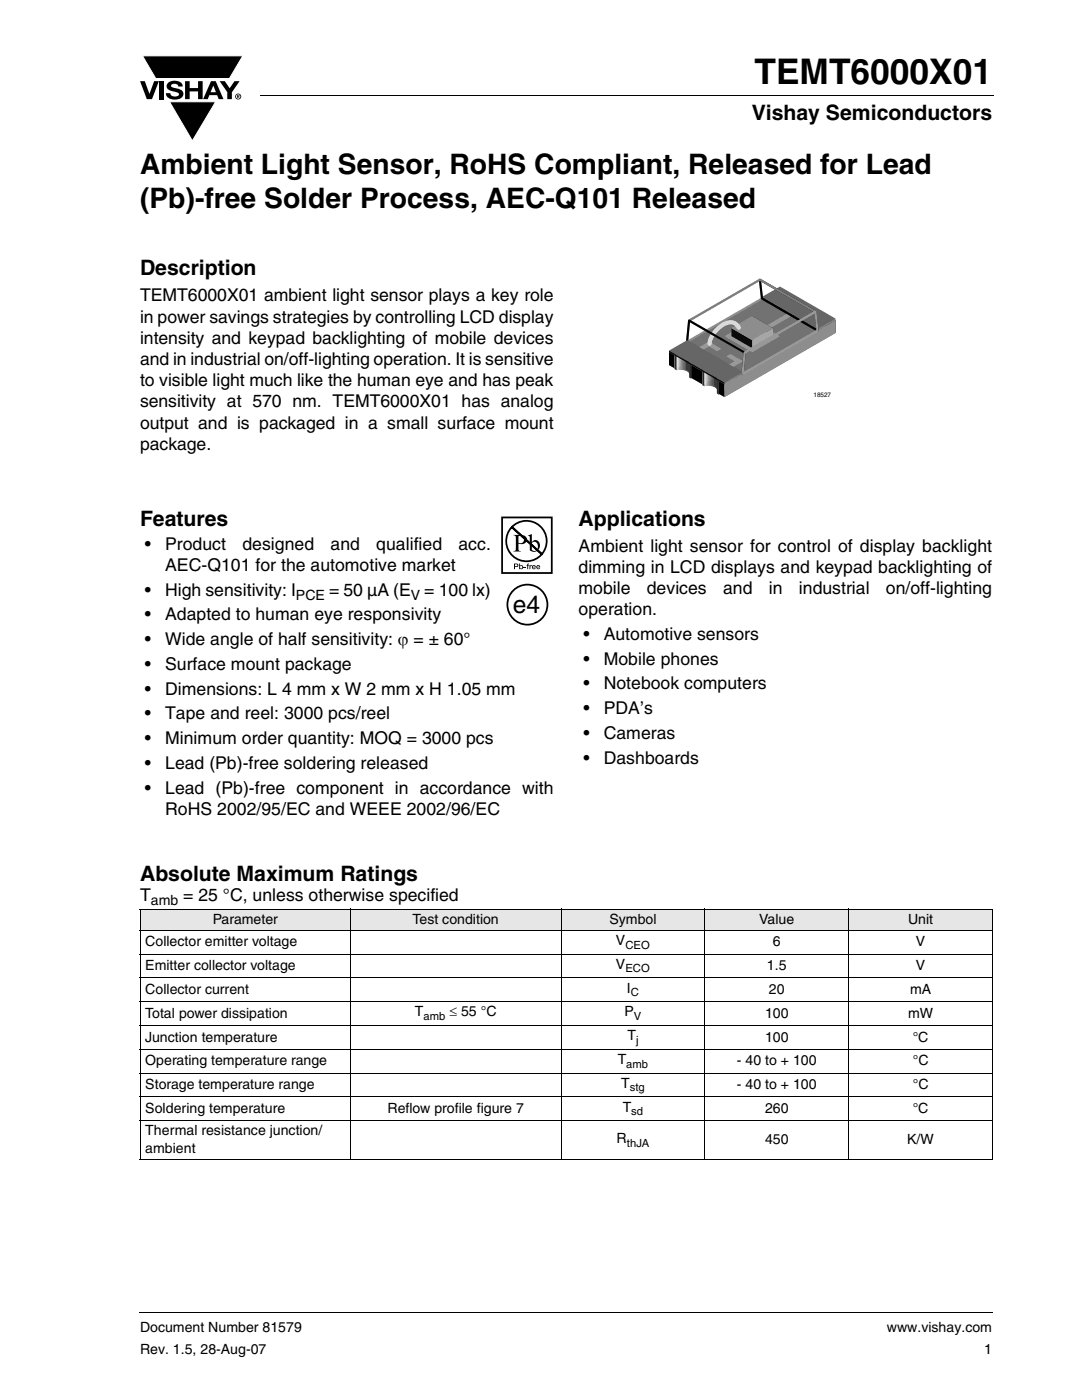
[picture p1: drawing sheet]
<svg xmlns="http://www.w3.org/2000/svg" width="216mm" height="279mm" viewBox="0 0 216 279" stroke-linecap="round" stroke-linejoin="round" font-family="sans-serif">
<g fill="#000">
<path d="M27.9 16.2h1l.9 2.5 1-2.5h.9l-1.4 3.6h-1zM28.4 11.1h20.1l-2.7 4.6h-14.7zM31.9 16.2h.9v3.6h-.9zM33.6 16.5a2.1 2.1 0 0 1 2.8 .3l.1 .5h-.9a.79 .79 0 0 0-.7-.6 .79 .79 0 0 0-.8 .4l.3 .3 1 .3a1.08 1.08 0 0 1 1.2 1 1.08 1.08 0 0 1-1.1 1.1 1.73 1.73 0 0 1-2.4-1.2h.9a.96 .96 0 0 0 .8 .7 .96 .96 0 0 0 .9-.5 1.31 1.31 0 0 0-1.2-.6 1.03 1.03 0 0 1-1.1-.5 1.03 1.03 0 0 1 .2-1.2zM36.9 16.2h.9v1.4h1.7v-1.4h.9v3.6h-.9v-1.6h-1.7v1.6h-.9zM43.8 16.2h1.1l.9 1.4 1-1.4h1l-1.5 2.2v1.4h-.9v-1.4zM51.9 18.9v.2zM33.8 20.3h9.2l-4.6 7.8zM27.9 261.9v.2z"/>
<path d="M42.6 17.1l-.6 1.3h1.1zM42.1 16.2h.9l1.6 3.6h-1l-.3-.8h-1.5l-.3 .8h-1z"/>
<path d="M47.4 19v.2h.2v-.1zM47.3 18.9l.4 .1 .1 .1-.2 .2 .2 .3-.3-.3-.1 .3h-.1zM47.1 19.3a.46 .46 0 0 0 .9 0 .46 .46 0 0 0-.9 0zM46.9 19.3a.6 .6 0 0 1 1.2 0 .6 .6 0 0 1-1.2 0z"/>
</g>
<path d="M28.4 11.1h20.1l-2.7 4.6h-14.7zM33.8 20.3h9.2l-4.6 7.8z" fill="none" stroke="#fff" stroke-width=".2"/>
<path d="M51.9 19h146.4M27.9 262h170.1" fill="none" stroke="#000" stroke-width=".2"/>
<g fill="#fff">
<path d="M116.5 41h81v60h-81z"/>
<path d="M133.5 55.6h33.2v23.8h-33.2z"/>
</g>
<path d="M159.1 59.3l.8 .5v2.9l-.8-.5z" fill="#303030"/>
<path d="M155.8 64.1l3.3-1.9 .8 .5a1.09 1.09 0 0 0 1.2 1.5l1.3-.1 .9 .5-3.4 1.9z" fill="#b9b9b9"/>
<path d="M159.8 62.5v.6z" fill="#888"/>
<path d="M159.8 62.5v.6z" fill="#8f8f8f"/>
<path d="M159.8 62.5v.6z" fill="#969696"/>
<path d="M159.8 62.5v.5z" fill="#9e9e9e"/>
<path d="M159.8 62.5v.5z" fill="#a5a5a5"/>
<path d="M159.8 62.5v.4z" fill="#acacac"/>
<path d="M159.8 62.5v.4z" fill="#b3b3b3"/>
<path d="M159.9 62.5v.3z" fill="#bababa"/>
<path d="M159.9 62.5v.3z" fill="#c1c1c1"/>
<path d="M159.9 62.5v.2z" fill="#c8c8c8"/>
<path d="M155.6 57.5l3.5 2v2.6l-3.5-2z" fill="#000"/>
<path d="M155.8 64l3.3-1.9v.1l-3.3 1.9z" fill="#dedede"/>
<path d="M162.4 62.9v1.2z" fill="#e8e8e8"/>
<path d="M162.3 62.9v1.3z" fill="#e7e7e7"/>
<path d="M162.3 62.9v1.3z" fill="#e6e6e6"/>
<path d="M162.2 62.9v1.3z" fill="#e4e4e4"/>
<path d="M162.2 62.9v1.3z" fill="#e2e2e2"/>
<path d="M162.2 62.9v1.3z" fill="#dedede"/>
<path d="M162.1 62.9v1.3z" fill="#d7d7d7"/>
<path d="M162.1 62.9v1.3z" fill="#d0d0d0"/>
<path d="M162 62.9v1.3z" fill="#c8c8c8"/>
<path d="M162 62.9v1.3z" fill="#c1c1c1"/>
<path d="M161.9 62.9v1.3z" fill="#bababa"/>
<path d="M161.9 62.9v1.3z" fill="#b3b3b3"/>
<path d="M161.9 62.9v1.3z" fill="#acacac"/>
<path d="M161.8 62.9v1.3z" fill="#a5a5a5"/>
<path d="M161.8 62.9v1.3z" fill="#9e9e9e"/>
<path d="M161.7 62.9l.1 1.3z" fill="#969696"/>
<path d="M161.7 62.9v1.3z" fill="#8f8f8f"/>
<path d="M161.6 62.9l.1 1.3z" fill="#888"/>
<path d="M161.6 62.9v1.3z" fill="#818181"/>
<path d="M161.5 62.9l.1 1.3z" fill="#7a7a7a"/>
<path d="M161.4 62.9l.1 1.3z" fill="#737373"/>
<path d="M161.3 62.9l.1 1.3z" fill="#6c6c6c"/>
<path d="M161.3 62.9v1.3z" fill="#646464"/>
<path d="M161.2 62.9l.1 1.3z" fill="#5d5d5d"/>
<path d="M161.1 62.9l.1 1.3z" fill="#565656"/>
<path d="M161 62.9l.1 1.3z" fill="#4f4f4f"/>
<path d="M160.9 62.9h.1v1.2h-.1z" fill="#484848"/>
<path d="M160.8 62.9h.1v1.2h-.1z" fill="#414141"/>
<path d="M160.6 62.9h.2v1.2l-.2-.1z" fill="#3a3a3a"/>
<path d="M159.8 62.9h.8v1.1l-.7-.5z" fill="#323232"/>
<path d="M159.8 60.2v2.8z" fill="#888"/>
<path d="M159.8 60.2v2.8z" fill="#8f8f8f"/>
<path d="M159.8 60.1v2.9z" fill="#969696"/>
<path d="M159.8 60.1v2.9z" fill="#9e9e9e"/>
<path d="M159.8 60v3z" fill="#a5a5a5"/>
<path d="M159.8 60v2.9z" fill="#acacac"/>
<path d="M159.9 59.9l-.1 3z" fill="#b3b3b3"/>
<path d="M159.9 59.9v2.9z" fill="#bababa"/>
<path d="M159.9 59.9v2.9z" fill="#c1c1c1"/>
<path d="M159.9 59.9v2.8z" fill="#c8c8c8"/>
<path d="M159.8 60.2v.2z" fill="#888"/>
<path d="M159.8 60.2v.2z" fill="#8f8f8f"/>
<path d="M159.8 60.1v.3z" fill="#969696"/>
<path d="M159.8 60.1v.3z" fill="#9e9e9e"/>
<path d="M159.8 60v.4z" fill="#a5a5a5"/>
<path d="M159.8 60v.4z" fill="#acacac"/>
<path d="M159.9 59.9l-.1 .5z" fill="#b3b3b3"/>
<path d="M159.9 59.9v.5z" fill="#bababa"/>
<path d="M159.9 59.8v.6z" fill="#c1c1c1"/>
<path d="M159.9 59.8v.6z" fill="#c8c8c8"/>
<g fill="#303030">
<path d="M162.4 61.3l.9 .4v2.9l-.9-.5z"/>
<path d="M137.9 71.6l3.3 1.9v.1l-3.3-1.9z"/>
</g>
<path d="M134.6 73.6l3.3-1.9 3.3 1.9-3.3 2-.4-.3a1.1 1.1 0 0 0-1.2-1.4h-1.3z" fill="#b9b9b9"/>
<path d="M137.9 75.4l3.3-1.9v.1l-3.3 2z" fill="#dedede"/>
<path d="M143.5 74.8l3.3 1.9v.1l-3.3-1.9z" fill="#303030"/>
<path d="M140.1 76.8l3.4-1.9 3.3 1.9-3.3 2-.5-.3a1.09 1.09 0 0 0-1.1-1.4h-1.3z" fill="#b9b9b9"/>
<path d="M143.5 78.6l3.3-1.9v.1l-3.3 2z" fill="#dedede"/>
<path d="M133.5 72.9l22.1-12.8 3.5 2-3.3 1.9 4.1 2.4 3.4-1.9 3.4 2-22.1 12.7-1.1-.6 3.3-1.9-3.3-1.9-3.4 1.9-2.2-1.3 3.3-1.9-3.3-1.9-3.3 1.9z" fill="#707070"/>
<path d="M155.8 61.4l3.3-1.9v2.6l-3.3 1.9z" fill="#dedede"/>
<path d="M155.8 61.4l3.3-1.9v2.6l-3.3 1.9z" fill="#8f8f8f"/>
<path d="M162.4 61.3v2.8z" fill="#e8e8e8"/>
<path d="M162.3 61.3l.1 2.8z" fill="#e7e7e7"/>
<path d="M162.3 61.3v2.8z" fill="#e6e6e6"/>
<path d="M162.2 61.3l.1 2.8z" fill="#e4e4e4"/>
<path d="M162.2 61.3v2.8z" fill="#e2e2e2"/>
<path d="M162.2 61.3v2.8z" fill="#dedede"/>
<path d="M162.1 61.3l.1 2.8z" fill="#d7d7d7"/>
<path d="M162.1 61.3v2.8z" fill="#d0d0d0"/>
<path d="M162 61.3l.1 2.8z" fill="#c8c8c8"/>
<path d="M162 61.3v2.8z" fill="#c1c1c1"/>
<path d="M161.9 61.3l.1 2.8z" fill="#bababa"/>
<path d="M161.9 61.3v2.8z" fill="#b3b3b3"/>
<path d="M161.9 61.3v2.8z" fill="#acacac"/>
<path d="M161.8 61.3l.1 2.8z" fill="#a5a5a5"/>
<path d="M161.8 61.3v2.8z" fill="#9e9e9e"/>
<path d="M161.7 61.3l.1 2.8z" fill="#969696"/>
<path d="M161.7 61.3v2.8z" fill="#8f8f8f"/>
<path d="M161.6 61.3l.1 2.8z" fill="#888"/>
<path d="M161.6 61.3v2.8z" fill="#818181"/>
<path d="M161.5 61.3l.1 2.8z" fill="#7a7a7a"/>
<path d="M161.4 61.3l.1 2.8z" fill="#737373"/>
<path d="M161.3 61.3l.1 2.8z" fill="#6c6c6c"/>
<path d="M161.3 61.3v2.8z" fill="#646464"/>
<path d="M161.2 61.3l.1 2.8z" fill="#5d5d5d"/>
<path d="M161.1 61.3l.1 2.8z" fill="#565656"/>
<path d="M161 61.3l.1 2.8z" fill="#4f4f4f"/>
<path d="M160.9 61.2l.1 .1v2.8h-.1z" fill="#484848"/>
<path d="M160.8 61.2h.1v2.9h-.1z" fill="#414141"/>
<path d="M160.6 61.2h.2v2.9l-.2-.1z" fill="#3a3a3a"/>
<path d="M159.8 60.3l.3 .6 .5 .3v2.8l-.5-.3-.3-.4z" fill="#323232"/>
<path d="M163.3 61.9l3.4 2v2.6l-3.4-2z" fill="#000"/>
<path d="M146 67.1l4.1-2.4 4.2 2.4-4.2 2.4z" fill="#757575"/>
<path d="M133.5 70.3l22.1-12.8v2.6l-22.1 12.8z" fill="#8f8f8f"/>
<path d="M137.9 69l3.3 1.9v2.6l-3.3-1.9z" fill="#000"/>
<path d="M137.9 69l3.3 1.9v2.6l-3.3-1.9z" fill="#303030"/>
<path d="M137.9 72.8l3.3-1.9v2.6l-3.3 1.9z" fill="#8f8f8f"/>
<path d="M137.9 72.8l3.3-1.9v2.6l-3.3 1.9z" fill="#dedede"/>
<path d="M143.5 72.2l3.3 1.9v2.6l-3.3-1.9z" fill="#000"/>
<path d="M143.5 72.2l3.3 1.9v2.6l-3.3-1.9z" fill="#303030"/>
<path d="M143.5 76l3.3-1.9v2.6l-3.3 1.9z" fill="#8f8f8f"/>
<path d="M143.5 76l3.3-1.9v2.6l-3.3 1.9z" fill="#dedede"/>
<path d="M133.5 70.3l22.1-12.8 3.5 2-3.3 1.9 4.1 2.4 3.4-1.9 3.4 2-22.1 12.8-1.1-.7 3.3-1.9-3.3-1.9-3.4 1.9-2.2-1.3 3.3-1.9-3.3-1.9-3.3 1.9z" fill="#707070"/>
<g fill="#b9b9b9">
<path d="M144.9 73l.3-.1 .8 .5-.3 .1z"/>
<path d="M139 69.6l.2-.1 .9 .4-.3 .2z"/>
<path d="M157.2 62.5l.2-.1 .9 .5-.3 .1z"/>
</g>
<g fill="#9d9d9d">
<path d="M139.2 69.5l2.3-1.3 .8 .5-2.2 1.2z"/>
<path d="M145.2 72.9l2.2-1.3 .8 .5-2.2 1.3z"/>
<path d="M144.9 71.1l.8-.4 2.5 1.4-.8 .5z"/>
<path d="M140.6 68.7l.9-.5 2.4 1.4-.8 .5z"/>
<path d="M144.6 67.1l5.5-3.2 2.4 1.4 4.7-2.8 .8 .5-4.7 2.7 2.3 1.4-5.5 3.2z"/>
</g>
<path d="M155.8 61.3l3.3-2v.2l-3.3 1.9z" fill="#dedede"/>
<path d="M162.4 61.3v.2z" fill="#e8e8e8"/>
<path d="M162.3 61.3l.1 .2z" fill="#e7e7e7"/>
<path d="M162.3 61.3v.2z" fill="#e6e6e6"/>
<path d="M162.2 61.3l.1 .2z" fill="#e4e4e4"/>
<path d="M162.2 61.3v.2z" fill="#e2e2e2"/>
<path d="M162.2 61.3v.2z" fill="#dedede"/>
<path d="M162.1 61.3l.1 .2z" fill="#d7d7d7"/>
<path d="M162.1 61.3v.2z" fill="#d0d0d0"/>
<path d="M162 61.3l.1 .2z" fill="#c8c8c8"/>
<path d="M162 61.3v.2z" fill="#c1c1c1"/>
<path d="M161.9 61.3l.1 .2z" fill="#bababa"/>
<path d="M161.9 61.3v.2z" fill="#b3b3b3"/>
<path d="M161.9 61.3v.2z" fill="#acacac"/>
<path d="M161.8 61.3l.1 .2z" fill="#a5a5a5"/>
<path d="M161.8 61.3v.2z" fill="#9e9e9e"/>
<path d="M161.7 61.3l.1 .2z" fill="#969696"/>
<path d="M161.7 61.3v.2z" fill="#8f8f8f"/>
<path d="M161.6 61.3l.1 .2z" fill="#888"/>
<path d="M161.6 61.3v.2z" fill="#818181"/>
<path d="M161.5 61.3l.1 .2z" fill="#7a7a7a"/>
<path d="M161.4 61.3l.1 .2z" fill="#737373"/>
<path d="M161.3 61.3l.1 .2z" fill="#6c6c6c"/>
<path d="M161.3 61.3v.2z" fill="#646464"/>
<path d="M161.2 61.3l.1 .2z" fill="#5d5d5d"/>
<path d="M161.1 61.3l.1 .2z" fill="#565656"/>
<path d="M161 61.3l.1 .2z" fill="#4f4f4f"/>
<path d="M160.9 61.2l.1 .3z" fill="#484848"/>
<path d="M160.8 61.2h.1v.3h-.1z" fill="#414141"/>
<path d="M160.6 61.2h.2v.3h-.2z" fill="#3a3a3a"/>
<path d="M159.8 60.2l.3 .7a.68 .68 0 0 1 .5 .6h-.8z" fill="#323232"/>
<path d="M159.9 63.7l3.4-2v.2l-3.4 1.9z" fill="#dedede"/>
<path d="M155.8 61.3l4.1 2.4v.1l-4.1-2.4z" fill="#303030"/>
<path d="M155.8 61.3l3.3-2 .8 .5a1.09 1.09 0 0 0 1.2 1.5h1.3l.9 .4-3.4 2z" fill="#b9b9b9"/>
<path d="M146 65.5l4.1-2.4v1.6l-4.1 2.4z" fill="#929292"/>
<path d="M150.1 63.1l4.2 2.4v1.6l-4.2-2.4z" fill="#090909"/>
<path d="M134.6 73.5l3.3-1.9v.1l-3.3 1.9z" fill="#dedede"/>
<path d="M137.5 64l14.1-8.2 .4 3.8-14.9 8.6z" fill="none" stroke="#8f8f8f" stroke-width=".42"/>
<path d="M146 65.5l4.1 2.4v1.6l-4.1-2.4z" fill="#090909"/>
<path d="M146 65.5l4.1-2.4 4.2 2.4-4.2 2.4z" fill="#929292"/>
<path d="M150.1 67.9l4.2-2.4v1.6l-4.2 2.4z" fill="#a6a6a6"/>
<path d="M135 73.6v.3z" fill="#e8e8e8"/>
<path d="M135 73.6v.3z" fill="#e7e7e7"/>
<path d="M135.1 73.6v.3z" fill="#e6e6e6"/>
<path d="M135.2 73.6v.3z" fill="#e4e4e4"/>
<path d="M135.2 73.6v.3z" fill="#e2e2e2"/>
<path d="M135.3 73.6v.2z" fill="#dedede"/>
<path d="M135.3 73.6v.2z" fill="#d7d7d7"/>
<path d="M135.3 73.6v.2z" fill="#d0d0d0"/>
<path d="M135.4 73.6v.2z" fill="#c8c8c8"/>
<path d="M135.4 73.6l.1 .2z" fill="#c1c1c1"/>
<path d="M135.5 73.6v.2z" fill="#bababa"/>
<path d="M135.5 73.6v.2z" fill="#b3b3b3"/>
<path d="M135.5 73.6l.1 .2z" fill="#acacac"/>
<path d="M135.6 73.6v.2z" fill="#a5a5a5"/>
<path d="M135.6 73.6l.1 .2z" fill="#9e9e9e"/>
<path d="M135.7 73.6v.2z" fill="#969696"/>
<path d="M135.7 73.6l.1 .2z" fill="#8f8f8f"/>
<path d="M135.8 73.6v.2z" fill="#888"/>
<path d="M135.8 73.6l.1 .2z" fill="#818181"/>
<path d="M135.9 73.6l.1 .2z" fill="#7a7a7a"/>
<path d="M136 73.6v.2z" fill="#737373"/>
<path d="M136 73.6l.1 .2z" fill="#6c6c6c"/>
<path d="M136.1 73.6l.1 .2z" fill="#646464"/>
<path d="M136.2 73.6l.1 .3z" fill="#5d5d5d"/>
<path d="M136.3 73.6l.1 .3z" fill="#565656"/>
<path d="M136.4 73.6l.1 .3z" fill="#4f4f4f"/>
<path d="M136.5 73.6l.1 .3z" fill="#484848"/>
<path d="M136.6 73.6h.1v.4z" fill="#414141"/>
<path d="M136.7 73.6h.1v.4h-.1z" fill="#3a3a3a"/>
<path d="M136.8 73.6h.8v1.3l-.3-.6a.68 .68 0 0 1-.5-.7z" fill="#323232"/>
<path d="M133.5 70.3l1.1 .6v2.6l-1.1-.6z" fill="#000"/>
<path d="M134.6 70.9l3.3-1.9v2.6l-3.3 1.9z" fill="#8f8f8f"/>
<g fill="#dedede">
<path d="M134.6 70.9l3.3-1.9v2.6l-3.3 1.9z"/>
<path d="M134.6 70.8l3.3-1.9v.1l-3.3 1.9z"/>
</g>
<path d="M137.9 68.9l3.3 1.9v.1l-3.3-1.9z" fill="#303030"/>
<path d="M134.8 70.8v3.1" fill="none" stroke="#303030" stroke-width=".42"/>
<path d="M137.6 74.7v.2z" fill="#888"/>
<path d="M137.6 74.7v.3z" fill="#8f8f8f"/>
<path d="M137.6 74.7v.3z" fill="#969696"/>
<path d="M137.6 74.7v.4z" fill="#9e9e9e"/>
<path d="M137.6 74.7v.4z" fill="#a5a5a5"/>
<path d="M137.6 74.7v.5z" fill="#acacac"/>
<path d="M137.6 74.7v.5z" fill="#b3b3b3"/>
<path d="M137.6 74.7v.6z" fill="#bababa"/>
<path d="M137.5 74.7v.6z" fill="#c1c1c1"/>
<path d="M137.5 74.7v.6z" fill="#c8c8c8"/>
<path d="M135 71v2.9z" fill="#e8e8e8"/>
<path d="M135 71v2.9z" fill="#e7e7e7"/>
<path d="M135.1 71v2.9z" fill="#e6e6e6"/>
<path d="M135.2 71v2.9z" fill="#e4e4e4"/>
<path d="M135.2 71v2.9z" fill="#e2e2e2"/>
<path d="M135.3 71v2.8z" fill="#dedede"/>
<path d="M135.3 71v2.8z" fill="#d7d7d7"/>
<path d="M135.3 71v2.8z" fill="#d0d0d0"/>
<path d="M135.4 71v2.8z" fill="#c8c8c8"/>
<path d="M135.4 71v2.8z" fill="#c1c1c1"/>
<path d="M135.5 71v2.8z" fill="#bababa"/>
<path d="M135.5 71v2.8z" fill="#b3b3b3"/>
<path d="M135.5 71v2.8z" fill="#acacac"/>
<path d="M135.6 71v2.8z" fill="#a5a5a5"/>
<path d="M135.6 71v2.8z" fill="#9e9e9e"/>
<path d="M135.7 71v2.8z" fill="#969696"/>
<path d="M135.7 71l.1 2.8z" fill="#8f8f8f"/>
<path d="M135.8 71v2.8z" fill="#888"/>
<path d="M135.8 71l.1 2.8z" fill="#818181"/>
<path d="M135.9 71l.1 2.8z" fill="#7a7a7a"/>
<path d="M136 71v2.8z" fill="#737373"/>
<path d="M136 71l.1 2.8z" fill="#6c6c6c"/>
<path d="M136.1 71l.1 2.8z" fill="#646464"/>
<path d="M136.2 71l.1 2.9z" fill="#5d5d5d"/>
<path d="M136.3 71l.1 2.9z" fill="#565656"/>
<path d="M136.4 71l.1 2.9z" fill="#4f4f4f"/>
<path d="M136.5 71h.1v2.9h-.1z" fill="#484848"/>
<path d="M136.6 71l.1 .1v2.9l-.1-.1z" fill="#414141"/>
<path d="M136.7 71.1h.1v2.9h-.1z" fill="#3a3a3a"/>
<path d="M136.8 71.1l.5 .3 .3 .4v3l-.3-.5-.5-.3z" fill="#323232"/>
<path d="M135 71v1.3z" fill="#e8e8e8"/>
<path d="M135 71l.1 1.3z" fill="#e7e7e7"/>
<path d="M135.1 71l.1 1.3z" fill="#e6e6e6"/>
<path d="M135.2 71v1.3z" fill="#e4e4e4"/>
<path d="M135.2 71l.1 1.3z" fill="#e2e2e2"/>
<path d="M135.3 71v1.3z" fill="#dedede"/>
<path d="M135.3 71v1.3z" fill="#d7d7d7"/>
<path d="M135.3 71l.1 1.3z" fill="#d0d0d0"/>
<path d="M135.4 71v1.3z" fill="#c8c8c8"/>
<path d="M135.4 70.9l.1 1.4z" fill="#c1c1c1"/>
<path d="M135.5 70.9v1.4z" fill="#bababa"/>
<path d="M135.5 70.9v1.4z" fill="#b3b3b3"/>
<path d="M135.5 70.9l.1 1.4z" fill="#acacac"/>
<path d="M135.6 70.9v1.4z" fill="#a5a5a5"/>
<path d="M135.6 70.9l.1 1.4z" fill="#9e9e9e"/>
<path d="M135.7 70.9v1.4z" fill="#969696"/>
<path d="M135.7 70.9l.1 1.4z" fill="#8f8f8f"/>
<path d="M135.8 70.9v1.4z" fill="#888"/>
<path d="M135.8 70.9l.1 1.4z" fill="#818181"/>
<path d="M135.9 70.9l.1 1.4z" fill="#7a7a7a"/>
<path d="M136 70.9v1.4z" fill="#737373"/>
<path d="M136 70.9l.1 1.4z" fill="#6c6c6c"/>
<path d="M136.1 71l.1 1.3z" fill="#646464"/>
<path d="M136.2 71l.1 1.3z" fill="#5d5d5d"/>
<path d="M136.3 71l.1 1.3z" fill="#565656"/>
<path d="M136.4 71l.1 1.3z" fill="#4f4f4f"/>
<path d="M136.5 71h.1v1.3h-.1z" fill="#484848"/>
<path d="M136.6 71l.1 .1v1.2h-.1z" fill="#414141"/>
<path d="M136.7 71.1h.1v1.2h-.1z" fill="#3a3a3a"/>
<path d="M136.8 71.1a.98 .98 0 0 1 .8 1.2h-.8z" fill="#323232"/>
<path d="M137.6 72.2v2.7z" fill="#888"/>
<path d="M137.6 72.2v2.8z" fill="#8f8f8f"/>
<path d="M137.6 72.2v2.8z" fill="#969696"/>
<path d="M137.6 72.2v2.9z" fill="#9e9e9e"/>
<path d="M137.6 72.2v2.9z" fill="#a5a5a5"/>
<path d="M137.6 72.2v3z" fill="#acacac"/>
<path d="M137.6 72.3v2.9z" fill="#b3b3b3"/>
<path d="M137.6 72.3v2.9z" fill="#bababa"/>
<path d="M137.6 72.4l-.1 2.8z" fill="#c1c1c1"/>
<path d="M137.5 72.4v2.8z" fill="#c8c8c8"/>
<path d="M137.6 72v.7z" fill="#888"/>
<path d="M137.6 72.1v.6z" fill="#8f8f8f"/>
<path d="M137.6 72.1v.6z" fill="#969696"/>
<path d="M137.6 72.1v.6z" fill="#9e9e9e"/>
<path d="M137.6 72.2v.5z" fill="#a5a5a5"/>
<path d="M137.6 72.2v.5z" fill="#acacac"/>
<path d="M137.6 72.3v.4z" fill="#b3b3b3"/>
<path d="M137.6 72.3v.4z" fill="#bababa"/>
<path d="M137.6 72.4l-.1 .3z" fill="#c1c1c1"/>
<path d="M137.5 72.4v.3z" fill="#c8c8c8"/>
<g fill="#dedede">
<path d="M140.1 76.7l3.4-1.9v.1l-3.4 1.9z"/>
<path d="M137.9 72.7l3.3-1.9v.1l-3.3 1.9z"/>
</g>
<path d="M137.7 72.4v3.2" fill="none" stroke="#303030" stroke-width=".42"/>
<path d="M134.6 70.8l3.3-1.9 3.3 1.9-3.3 1.9-.4-.3a1.09 1.09 0 0 0-1.2-1.4h-1.3z" fill="#b9b9b9"/>
<path d="M140.6 76.8v.3z" fill="#e8e8e8"/>
<path d="M140.6 76.8v.3z" fill="#e7e7e7"/>
<path d="M140.6 76.8v.3z" fill="#e6e6e6"/>
<path d="M140.7 76.8v.3z" fill="#e4e4e4"/>
<path d="M140.7 76.8v.2z" fill="#e2e2e2"/>
<path d="M140.8 76.8v.2z" fill="#dedede"/>
<path d="M140.8 76.8v.2z" fill="#d7d7d7"/>
<path d="M140.9 76.8v.2z" fill="#d0d0d0"/>
<path d="M140.9 76.8v.2z" fill="#c8c8c8"/>
<path d="M141 76.8v.2z" fill="#c1c1c1"/>
<path d="M141 76.8v.2z" fill="#bababa"/>
<path d="M141 76.8l.1 .2z" fill="#b3b3b3"/>
<path d="M141.1 76.8v.2z" fill="#acacac"/>
<path d="M141.1 76.8l.1 .2z" fill="#a5a5a5"/>
<path d="M141.2 76.8v.2z" fill="#9e9e9e"/>
<path d="M141.2 76.8l.1 .2z" fill="#969696"/>
<path d="M141.3 76.8v.2z" fill="#8f8f8f"/>
<path d="M141.3 76.8l.1 .2z" fill="#888"/>
<path d="M141.4 76.8v.2z" fill="#818181"/>
<path d="M141.4 76.8l.1 .2z" fill="#7a7a7a"/>
<path d="M141.5 76.8l.1 .2z" fill="#737373"/>
<path d="M141.6 76.8v.2z" fill="#6c6c6c"/>
<path d="M141.6 76.8l.1 .2z" fill="#646464"/>
<path d="M141.7 76.8l.1 .3z" fill="#5d5d5d"/>
<path d="M141.8 76.8l.1 .3z" fill="#565656"/>
<path d="M141.9 76.8l.1 .3z" fill="#4f4f4f"/>
<path d="M142 76.8l.1 .3z" fill="#484848"/>
<path d="M142.1 76.8h.1v.3z" fill="#414141"/>
<path d="M142.2 76.8h.2v.4l-.2-.1z" fill="#3a3a3a"/>
<path d="M142.4 76.8h.8v1.3l-.3-.6a.68 .68 0 0 1-.5-.7z" fill="#323232"/>
<path d="M140.1 74.1l3.4-1.9v2.6l-3.4 1.9z" fill="#8f8f8f"/>
<path d="M137.9 72.8l2.2 1.3v2.6l-2.2-1.3z" fill="#000"/>
<path d="M140.1 74.1l3.4-1.9v2.6l-3.4 1.9z" fill="#dedede"/>
<path d="M143.5 72.1l3.3 1.9v.1l-3.3-1.9z" fill="#303030"/>
<path d="M140.1 74l3.4-1.9v.1l-3.4 1.9z" fill="#dedede"/>
<path d="M140.3 74v3.1" fill="none" stroke="#303030" stroke-width=".42"/>
<path d="M143.2 77.9v.2z" fill="#888"/>
<path d="M143.2 77.9v.3z" fill="#8f8f8f"/>
<path d="M143.2 77.9v.3z" fill="#969696"/>
<path d="M143.2 77.9v.4z" fill="#9e9e9e"/>
<path d="M143.2 77.9v.4z" fill="#a5a5a5"/>
<path d="M143.1 77.9v.5z" fill="#acacac"/>
<path d="M143.1 77.9v.5z" fill="#b3b3b3"/>
<path d="M143.1 77.9v.6z" fill="#bababa"/>
<path d="M143.1 77.9v.6z" fill="#c1c1c1"/>
<path d="M143 77.9v.6z" fill="#c8c8c8"/>
<path d="M140.6 74.2v2.9z" fill="#e8e8e8"/>
<path d="M140.6 74.2v2.9z" fill="#e7e7e7"/>
<path d="M140.6 74.2v2.9z" fill="#e6e6e6"/>
<path d="M140.7 74.2v2.9z" fill="#e4e4e4"/>
<path d="M140.7 74.2v2.8z" fill="#e2e2e2"/>
<path d="M140.8 74.2v2.8z" fill="#dedede"/>
<path d="M140.8 74.2v2.8z" fill="#d7d7d7"/>
<path d="M140.9 74.2v2.8z" fill="#d0d0d0"/>
<path d="M140.9 74.2v2.8z" fill="#c8c8c8"/>
<path d="M141 74.2v2.8z" fill="#c1c1c1"/>
<path d="M141 74.2v2.8z" fill="#bababa"/>
<path d="M141 74.2v2.8z" fill="#b3b3b3"/>
<path d="M141.1 74.2v2.8z" fill="#acacac"/>
<path d="M141.1 74.2v2.8z" fill="#a5a5a5"/>
<path d="M141.2 74.2v2.8z" fill="#9e9e9e"/>
<path d="M141.2 74.2v2.8z" fill="#969696"/>
<path d="M141.3 74.2v2.8z" fill="#8f8f8f"/>
<path d="M141.3 74.2l.1 2.8z" fill="#888"/>
<path d="M141.4 74.2v2.8z" fill="#818181"/>
<path d="M141.4 74.2l.1 2.8z" fill="#7a7a7a"/>
<path d="M141.5 74.2l.1 2.8z" fill="#737373"/>
<path d="M141.6 74.2v2.8z" fill="#6c6c6c"/>
<path d="M141.6 74.2l.1 2.8z" fill="#646464"/>
<path d="M141.7 74.2l.1 2.9z" fill="#5d5d5d"/>
<path d="M141.8 74.2l.1 2.9z" fill="#565656"/>
<path d="M141.9 74.2l.1 2.9z" fill="#4f4f4f"/>
<path d="M142 74.2h.1v2.9h-.1z" fill="#484848"/>
<path d="M142.1 74.2l.1 .1v2.8h-.1z" fill="#414141"/>
<path d="M142.2 74.3h.2v2.9l-.2-.1z" fill="#3a3a3a"/>
<path d="M142.4 74.3l.5 .3 .2 .4 .1 3-.3-.5-.5-.3z" fill="#323232"/>
<path d="M140.6 74.2v1.2z" fill="#e8e8e8"/>
<path d="M140.6 74.2v1.2z" fill="#e7e7e7"/>
<path d="M140.6 74.2l.1 1.2z" fill="#e6e6e6"/>
<path d="M140.7 74.2v1.2z" fill="#e4e4e4"/>
<path d="M140.7 74.2l.1 1.2z" fill="#e2e2e2"/>
<path d="M140.8 74.2v1.2z" fill="#dedede"/>
<path d="M140.8 74.2l.1 1.2z" fill="#d7d7d7"/>
<path d="M140.9 74.2v1.2z" fill="#d0d0d0"/>
<path d="M140.9 74.1l.1 1.3z" fill="#c8c8c8"/>
<path d="M141 74.1v1.3z" fill="#c1c1c1"/>
<path d="M141 74.1v1.3z" fill="#bababa"/>
<path d="M141 74.1l.1 1.3z" fill="#b3b3b3"/>
<path d="M141.1 74.1v1.3z" fill="#acacac"/>
<path d="M141.1 74.1l.1 1.3z" fill="#a5a5a5"/>
<path d="M141.2 74.1v1.3z" fill="#9e9e9e"/>
<path d="M141.2 74.1l.1 1.3z" fill="#969696"/>
<path d="M141.3 74.1v1.3z" fill="#8f8f8f"/>
<path d="M141.3 74.1l.1 1.3z" fill="#888"/>
<path d="M141.4 74.1v1.3z" fill="#818181"/>
<path d="M141.4 74.1l.1 1.3z" fill="#7a7a7a"/>
<path d="M141.5 74.1l.1 1.3z" fill="#737373"/>
<path d="M141.6 74.1v1.3z" fill="#6c6c6c"/>
<path d="M141.6 74.2l.1 1.2z" fill="#646464"/>
<path d="M141.7 74.2l.1 1.2z" fill="#5d5d5d"/>
<path d="M141.8 74.2l.1 1.2z" fill="#565656"/>
<path d="M141.9 74.2l.1 1.2z" fill="#4f4f4f"/>
<path d="M142 74.2h.1v1.2h-.1z" fill="#484848"/>
<path d="M142.1 74.2l.1 .1v1.1h-.1z" fill="#414141"/>
<path d="M142.2 74.3h.2v1.1h-.2z" fill="#3a3a3a"/>
<path d="M142.4 74.3a.98 .98 0 0 1 .7 1.1h-.7z" fill="#323232"/>
<path d="M143.2 75.3v2.8z" fill="#888"/>
<path d="M143.2 75.3v2.9z" fill="#8f8f8f"/>
<path d="M143.2 75.3v2.9z" fill="#969696"/>
<path d="M143.2 75.3v3z" fill="#9e9e9e"/>
<path d="M143.2 75.4v2.9z" fill="#a5a5a5"/>
<path d="M143.2 75.4l-.1 3z" fill="#acacac"/>
<path d="M143.1 75.5v2.9z" fill="#b3b3b3"/>
<path d="M143.1 75.5v2.9z" fill="#bababa"/>
<path d="M143.1 75.6v2.8z" fill="#c1c1c1"/>
<path d="M143.1 75.6l-.1 2.8z" fill="#c8c8c8"/>
<path d="M143.2 75.2v.7z" fill="#888"/>
<path d="M143.2 75.3v.6z" fill="#8f8f8f"/>
<path d="M143.2 75.3v.6z" fill="#969696"/>
<path d="M143.2 75.3v.6z" fill="#9e9e9e"/>
<path d="M143.2 75.4v.5z" fill="#a5a5a5"/>
<path d="M143.2 75.4l-.1 .5z" fill="#acacac"/>
<path d="M143.1 75.5v.4z" fill="#b3b3b3"/>
<path d="M143.1 75.5v.4z" fill="#bababa"/>
<path d="M143.1 75.6v.3z" fill="#c1c1c1"/>
<path d="M143.1 75.6l-.1 .3z" fill="#c8c8c8"/>
<path d="M140.1 74l3.4-1.9 3.3 1.9-3.3 1.9-.5-.3a1.09 1.09 0 0 0-1.1-1.4h-1.3z" fill="#b9b9b9"/>
<path d="M143.3 75.6v3.2" fill="none" stroke="#303030" stroke-width=".42"/>
<path d="M143.5 75.9l3.3-1.9v.1l-3.3 1.9z" fill="#dedede"/>
<path d="M143.5 76l1.1 .7v2.5l-1.1-.6z" fill="#000"/>
<path d="M144.6 76.7l22.1-12.8v2.6l-22.1 12.7z" fill="#8f8f8f"/>
<path d="M147.4 65.4a1.97 1.97 0 0 0-3.1-.6 5.4 5.4 0 0 0-2.7 3.8" fill="none" stroke="#dedede" stroke-width=".85"/>
<path d="M152 59.3l11.1 6.4v.3l-11.1-6.4z" fill="#080808"/>
<path d="M152 59.3l3.6-2.1 11.1 6.4-3.6 2.1z" fill="#666"/>
<path d="M163.1 65.7l3.6-2.1v.3l-3.6 2.1z" fill="#808080"/>
<path d="M151.6 55.8l11.1 6.4 .4 3.8-11.1-6.4zM137.5 64l11.1 6.4-.4 4.2-11.1-6.4z" fill="none" stroke="#000" stroke-width=".42"/>
<path d="M137.5 64l14.1-8.2 11.1 6.4-14.1 8.2z" fill="none" stroke="#838383" stroke-width=".42"/>
<path d="M148.6 70.4l14.1-8.2 .4 3.8-14.9 8.6z" fill="none" stroke="#9c9c9c" stroke-width=".42"/>
<path d="M133.5 70l3.6-2.1 11.1 6.4-3.6 2.1z" fill="#666"/>
<path d="M133.5 70l11.1 6.4v.3l-11.1-6.4z" fill="#090909"/>
<path d="M144.6 76.4l3.6-2.1v.3l-3.6 2.1z" fill="#808080"/>
<path d="M100 103.1h10.3v21.7h-10.3z" fill="#fff"/>
<g fill="none" stroke="#000" stroke-width=".35">
<path d="M100.2 103.3h9.9v11.1h-9.9zM102.1 105.3a4 4 0 0 1 5.6-.4 4 4 0 0 1 .4 5.7l-5.9-5.4 5.9 5.4a4 4 0 0 1-5.7 .4 4 4 0 0 1-.3-5.7z"/>
<circle cx="105.2" cy="120.7" r="4"/>
</g>
<g fill="#000">
<path d="M104.5 113.1h.5v.1h-.5zM105.3 112.5h.3l-.2 .2 .1 .1v.1h-.1v.7h-.2v-.7h-.1zM105.6 112.8h.2v.1l.3-.1v.1l-.2 .1-.1 .6h-.2z"/>
<path d="M102.8 112.6v.4h.4v-.3zM102.6 112.5h.7l.1 .3-.1 .3-.5 .1v.4h-.2z"/>
<path d="M103.4 107v1.3a.75 .75 0 0 0 1.2-.6 .75 .75 0 0 0-1.2-.7zM102.5 106.8a2.81 2.81 0 0 1 2.4 .3 .97 .97 0 0 1 0 1.2 .97 .97 0 0 1-1.2 .2h-.3v1.1l.1 .2 .4 .3h-1.4l.3-.2 .1-.3v-2.3v-.3z"/>
<path d="M103.7 113.2a.26 .26 0 0 0 .5 0 .26 .26 0 0 0-.5 0zM103.6 112.5h.2v.4a.38 .38 0 0 1 .5 0 .38 .38 0 0 1 0 .6 .38 .38 0 0 1-.5 0l-.2 .1z"/>
<path d="M106.1 108.4v1.3l.2 .2a.72 .72 0 0 0 .8-.1 .72 .72 0 0 0 .2-.8 .72 .72 0 0 0-.3-.8 .72 .72 0 0 0-.9 .2zM105.3 106.9l.8-.3v1.6a.89 .89 0 0 1 1.1-.4 .89 .89 0 0 1 .5 1.1 1.23 1.23 0 0 1-.6 1.1 1.23 1.23 0 0 1-1.4-.2v-2.6z"/>
<path d="M106.4 113l-.1 .1h.4l-.2-.2zM106.3 112.8h.4l.2 .4h-.6l.1 .2 .5-.1a.42 .42 0 0 1-.7 .2 .42 .42 0 0 1 .1-.7z"/>
<path d="M107.2 113v.1h.4l-.2-.2zM107.2 112.8h.4l.2 .4h-.6v.2l.6-.1a.42 .42 0 0 1-.7 .2 .42 .42 0 0 1 .1-.7z"/>
</g>
<g fill="#e6e6e6">
<path d="M27.9 181.4h42.1v4.3h-42.1z"/>
<path d="M70 181.4h42v4.3h-42z"/>
<path d="M112 181.4h28.7v4.3h-28.7z"/>
<path d="M140.7 181.4h28.7v4.3h-28.7z"/>
<path d="M169.4 181.4h28.7v4.3h-28.7z"/>
</g>
<g fill="none" stroke="#000" stroke-width=".2">
<path d="M27.9 181.4h170.2M27.9 185.7h170.2M27.9 190.4h170.2M27.9 195.2h170.2M27.9 199.9h170.2M27.9 181.5v49.9M70 181.4v50.1M112 181.4v50.1M140.7 181.4v50.1M169.4 181.4v50.1M198.1 181.5v49.9M27.9 204.7h170.2"/>
<path d="M27.9 209.4h170.2M27.9 214.2h170.2M27.9 218.9h170.2M27.9 223.7h170.2M27.9 231.4h170.2"/>
</g>
<text font-size="7" x="150.5" y="16.7">TEMT6000X01</text>
<g font-size="5.6">
<text x="27.9" y="34.8">Ambient Light Sensor, RoHS Compliant, Released for Lead</text>
<text x="27.9" y="41.5">(Pb)-free Solder Process, AEC-Q101 Released</text>
</g>
<text font-size="4.9" x="102.3" y="122.3">e4</text>
<g font-size="4.2">
<text x="150" y="24">Vishay Semiconductors</text>
<text x="27.9" y="55">Description</text>
<text x="27.9" y="104.9">Features</text>
<text x="115.4" y="104.9">Applications</text>
<text x="27.9" y="175.8">Absolute Maximum Ratings</text>
</g>
<g font-size="3.5">
<text x="27.9" y="60.1">TEMT6000X01 ambient light sensor plays a key role</text>
<text x="27.9" y="64.4">in power savings strategies by controlling LCD display</text>
<text x="27.9" y="68.6">intensity and keypad backlighting of mobile devices</text>
<text x="27.9" y="72.8">and in industrial on/off-lighting operation. It is sensitive</text>
<text x="27.9" y="77.1">to visible light much like the human eye and has peak</text>
<text x="27.9" y="81.3">sensitivity at 570 nm. TEMT6000X01 has analog</text>
<text x="27.9" y="85.5">output and is packaged in a small surface mount</text>
<text x="27.9" y="89.8">package.</text>
<text x="28.9" y="109.7">•</text>
<text x="33" y="109.7">Product</text>
<text x="33" y="113.9">AEC-Q101 for the automotive market</text>
<text x="48.4" y="109.7">designed</text>
<text x="66" y="109.7">and</text>
<text x="75.1" y="109.7">qualified</text>
<text x="91.5" y="109.7">acc.</text>
<text x="115.4" y="110.1">Ambient light sensor for control of display backlight</text>
<text x="28.9" y="118.9">•</text>
<text x="33" y="118.9">High sensitivity: I</text>
<text x="65.7" y="118.9">= 50 µA (E</text>
<text x="84.7" y="118.9">= 100 lx)</text>
<text x="115.4" y="114.3">dimming in LCD displays and keypad backlighting of</text>
<text x="115.4" y="118.5">mobile</text>
<text x="129.1" y="118.5">devices</text>
<text x="144.3" y="118.5">and</text>
<text x="153.4" y="118.5">in</text>
<text x="159.4" y="118.5">industrial</text>
<text x="176.8" y="118.5">on/off-lighting</text>
<text x="28.9" y="123.8">•</text>
<text x="33" y="123.8">Adapted to human eye responsivity</text>
<text x="115.4" y="122.8">operation.</text>
<text x="28.9" y="128.8">•</text>
<text x="33" y="128.8">Wide angle of half sensitivity: ϕ = ± 60°</text>
<text x="116.4" y="127.7">•</text>
<text x="120.5" y="127.7">Automotive sensors</text>
<text x="28.9" y="133.7">•</text>
<text x="33" y="133.7">Surface mount package</text>
<text x="116.4" y="132.6">•</text>
<text x="116.4" y="137.6">•</text>
<text x="120.5" y="132.6">Mobile phones</text>
<text x="120.5" y="137.6">Notebook computers</text>
<text x="28.9" y="138.6">•</text>
<text x="28.9" y="143.6">•</text>
<text x="33" y="138.6">Dimensions: L 4 mm x W 2 mm x H 1.05 mm</text>
<text x="33" y="143.6">Tape and reel: 3000 pcs/reel</text>
<text x="116.4" y="142.5">•</text>
<text x="120.5" y="142.5">PDA’s</text>
<text x="28.9" y="148.5">•</text>
<text x="33" y="148.5">Minimum order quantity: MOQ = 3000 pcs</text>
<text x="116.4" y="147.4">•</text>
<text x="120.5" y="147.4">Cameras</text>
<text x="28.9" y="153.5">•</text>
<text x="33" y="153.5">Lead (Pb)-free soldering released</text>
<text x="116.4" y="152.4">•</text>
<text x="120.5" y="152.4">Dashboards</text>
<text x="28.9" y="158.4">•</text>
<text x="33" y="158.4">Lead (Pb)-free component in accordance with</text>
<text x="33" y="162.6">RoHS 2002/95/EC and WEEE 2002/96/EC</text>
<text x="27.9" y="179.8">T</text>
<text x="36.6" y="179.8">= 25 °C, unless otherwise specified</text>
</g>
<g font-size="2.8">
<text x="59.1" y="119.8">PCE</text>
<text x="82" y="119.8">V</text>
<text x="30.1" y="180.7">amb</text>
<text x="42.4" y="184.4">Parameter</text>
<text x="82.3" y="184.4">Test condition</text>
<text x="121.6" y="184.4">Symbol</text>
<text x="151.5" y="184.4">Value</text>
<text x="181.2" y="184.4">Unit</text>
<text x="29" y="188.9">Collector emitter voltage</text>
<text x="122.9" y="188.6">V</text>
<text x="154.2" y="188.9">6</text>
<text x="182.8" y="188.9">V</text>
<text x="29" y="193.6">Emitter collector voltage</text>
<text x="122.9" y="193.4">V</text>
<text x="153" y="193.6">1.5</text>
<text x="182.8" y="193.6">V</text>
<text x="29" y="198.4">Collector current</text>
<text x="29" y="203.1">Total power dissipation</text>
<text x="82.8" y="202.9">T</text>
<text x="89.7" y="202.9">≤ 55 °C</text>
<text x="124.6" y="202.9">P</text>
<text x="125.1" y="198.1">I</text>
<text x="152.7" y="203.1">100</text>
<text x="153.4" y="198.4">20</text>
<text x="181.2" y="203.1">mW</text>
<text x="181.6" y="198.4">mA</text>
<text x="29" y="207.9">Junction temperature</text>
<text x="125.2" y="207.6">T</text>
<text x="152.7" y="207.9">100</text>
<text x="182.1" y="207.9">°C</text>
<text x="29" y="212.6">Operating temperature range</text>
<text x="123.3" y="212.4">T</text>
<text x="147" y="212.6">- 40 to + 100</text>
<text x="182.1" y="212.6">°C</text>
<text x="29" y="217.4">Storage temperature range</text>
<text x="123.9" y="217.1">T</text>
<text x="124.2" y="221.9">T</text>
<text x="147" y="217.4">- 40 to + 100</text>
<text x="182.1" y="217.4">°C</text>
<text x="29" y="226.6">Thermal resistance junction/</text>
<text x="29" y="222.1">Soldering temperature</text>
<text x="77.3" y="222.1">Reflow profile figure 7</text>
<text x="152.7" y="222.1">260</text>
<text x="182.1" y="222.1">°C</text>
<text x="29" y="230.1">ambient</text>
<text x="123" y="228.1">R</text>
<text x="152.7" y="228.4">450</text>
<text x="181" y="228.4">K/W</text>
<text x="27.9" y="265.9">Document Number 81579</text>
<text x="177" y="265.9">www.vishay.com</text>
<text x="27.9" y="270.1">Rev. 1.5, 28-Aug-07</text>
<text x="196.4" y="270.1">1</text>
</g>
<g font-size="2.2">
<text x="124.8" y="189.3">CEO</text>
<text x="124.8" y="194.1">ECO</text>
<text x="84.5" y="203.6">amb</text>
<text x="125.9" y="198.8">C</text>
<text x="126.5" y="203.6">V</text>
<text x="126.9" y="208.3">j</text>
<text x="125" y="213.1">amb</text>
<text x="125.7" y="217.8">stg</text>
<text x="126" y="222.6">sd</text>
<text x="125.1" y="228.8">thJA</text>
</g>
<text font-size="1.3" x="162.3" y="79.2">18527</text>
</svg>
